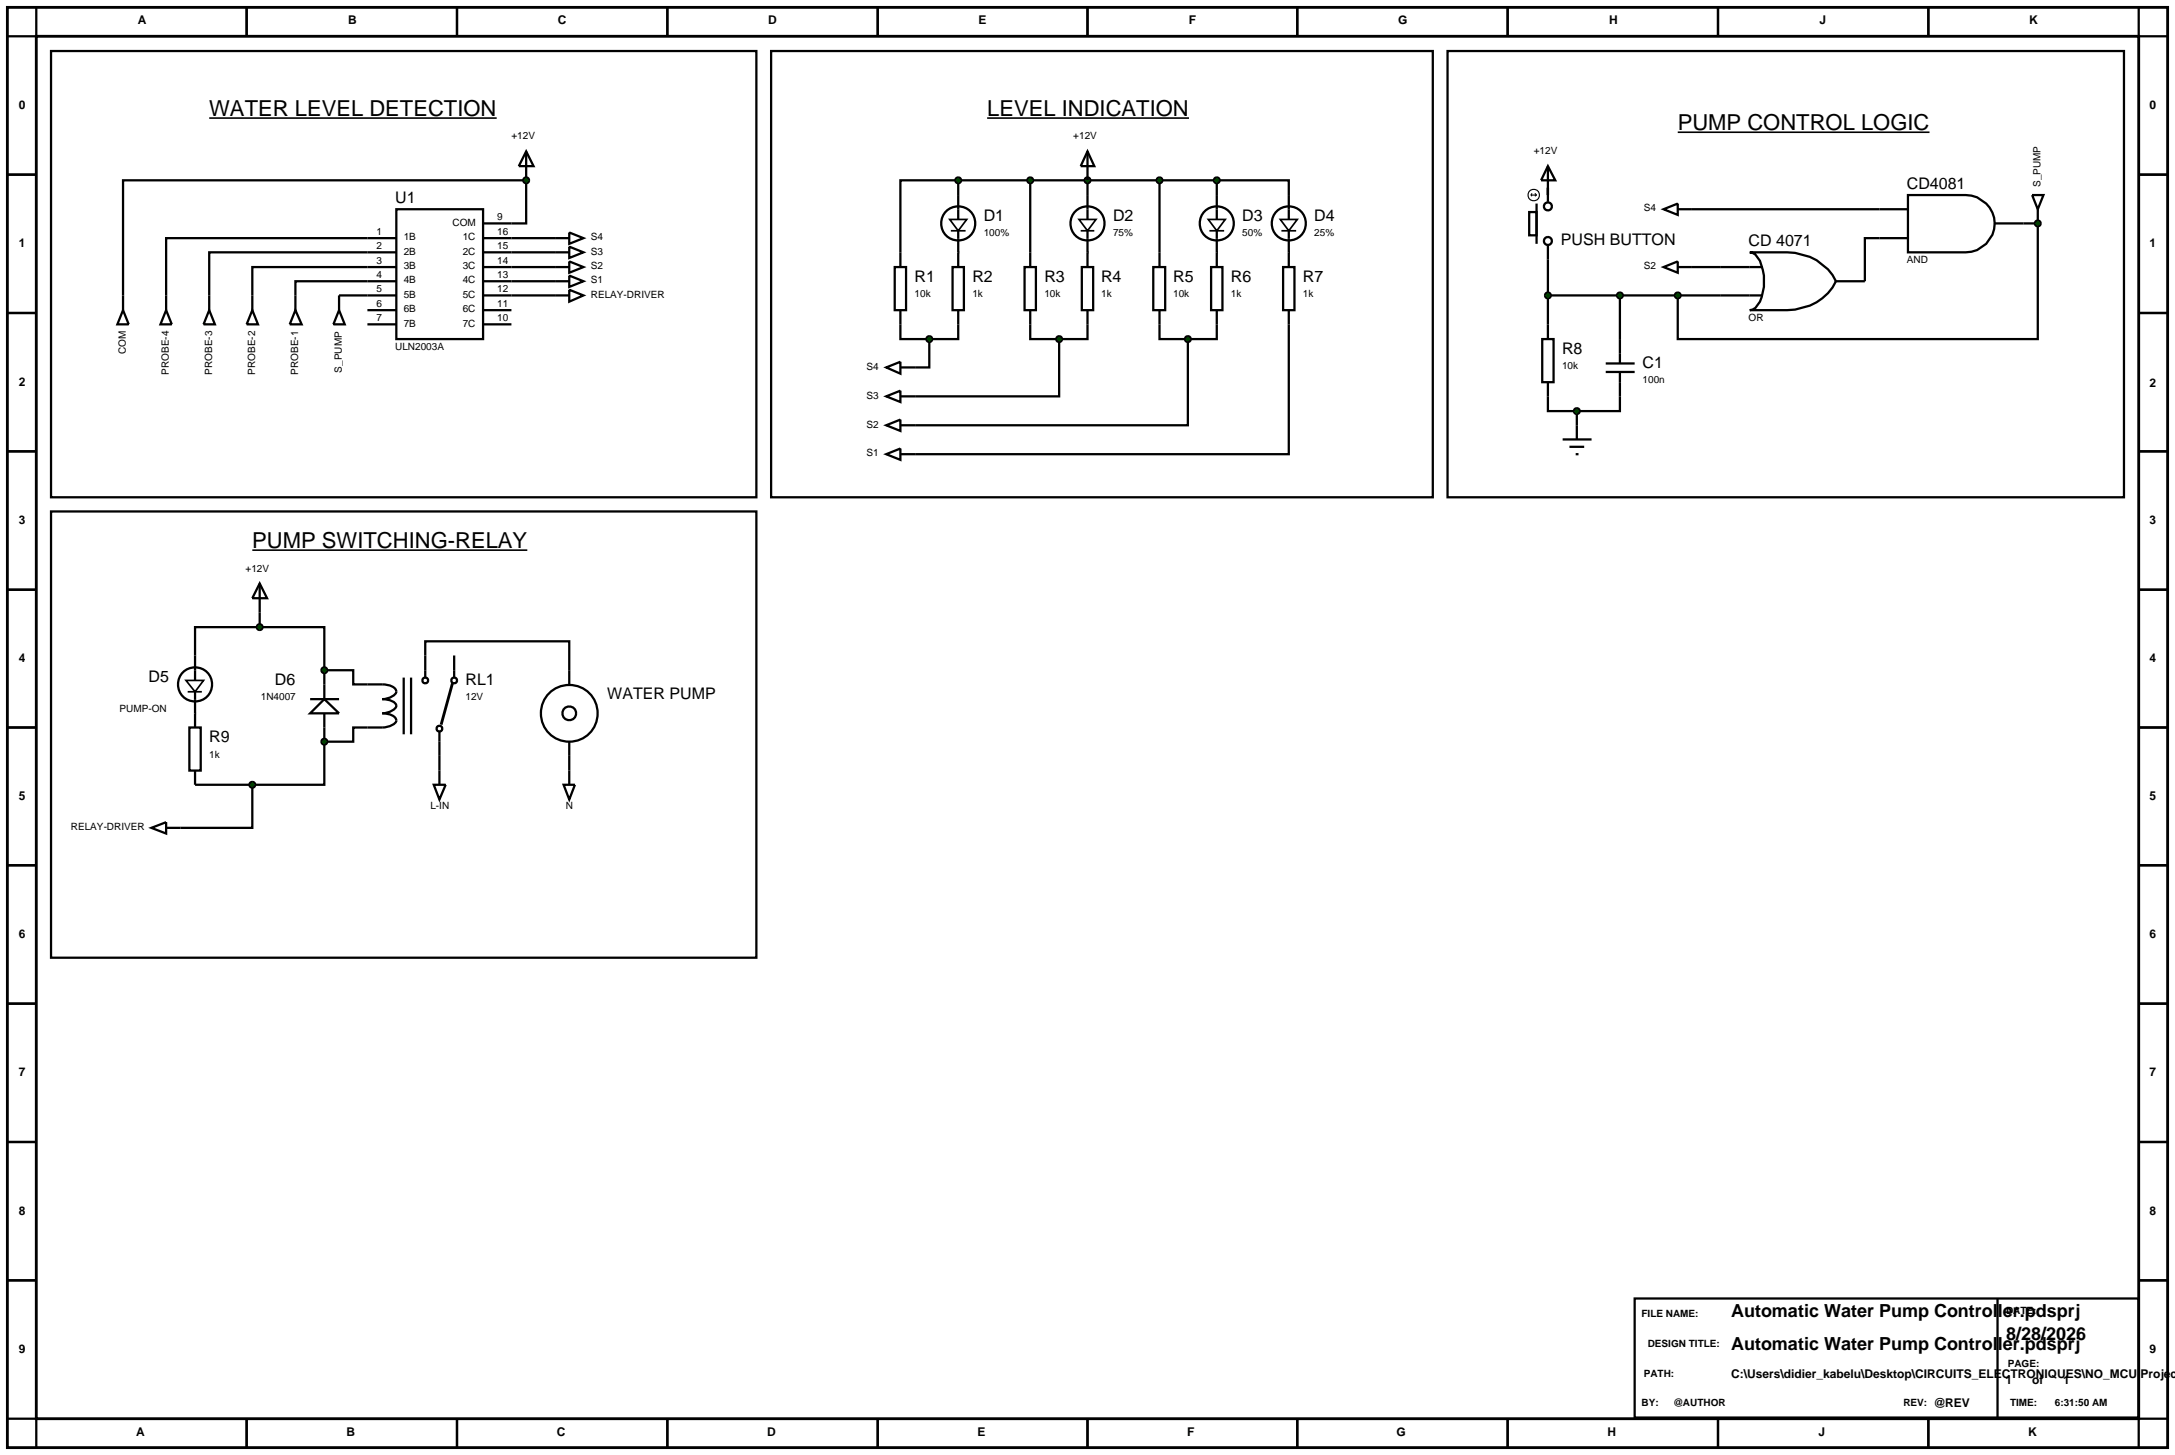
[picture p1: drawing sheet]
<svg xmlns="http://www.w3.org/2000/svg" width="384mm" height="257mm" viewBox="0 0 384 257" stroke-linecap="round" stroke-linejoin="round" font-family="sans-serif">
<path d="M1.3 1.3h381v254h-381zM6.4 6.4h370.8v243.8h-370.8z" fill="none" stroke="#000" stroke-width=".5"/>
<g fill="none" stroke="#000" stroke-width=".4">
<path d="M6.4 1.3v5.1h-5.1M43.5 1.3v5.1M80.6 1.3v5.1M117.7 1.3v5.1M154.8 1.3v5.1M191.8 1.3v5.1M228.8 1.3v5.1M265.9 1.3v5.1M303 1.3v5.1M340.1 1.3v5.1M377.2 1.3v5.1h5.1M1.3 30.8h5.1"/>
<path d="M69.9 36.9h15.3v22.9h-15.3zM85.2 39.4h7.6v-7.6h-71.1v20.3M169 31.8h-10.2v15.3M169 31.8h45.6M169 31.8v6.9M181.7 31.8v15.3M191.8 31.8v6.9M204.5 31.8v15.3M214.6 31.8h12.7v6.9M214.6 31.8v6.9M273 33.1v1.3M298.4 36.9h33.1"/>
<path d="M356.9 39.4h2.5v20.4h-63.5v-7.7M377.2 30.8h5.1M1.3 55.2h5.1M59.8 52.1h10.1M64.8 54.7h5.1M64.8 57.2h5.1M69.9 49.6h-17.8v2.5M69.9 47.1h-25.4v5M69.9 44.5h-33v7.6M69.9 42h-40.6v10.1M85.2 52.1h12.7M85.2 47.1h12.7"/>
<path d="M85.2 42h12.7M85.2 44.5h12.7M85.2 49.6h12.7M85.2 54.7h5M85.2 57.2h5M157.8 47.1h2v7.6h-2zM158.8 54.7v5.1h5.1M163.9 59.8v5h-2.5M168 47.1h2v7.6h-2zM169 54.7v5.1h-5.1M169 40.7v6.4M180.7 47.1h2v7.6h-2z"/>
<path d="M181.7 54.7v5.1h5.1M186.8 59.8v10.1h-25.4M190.8 47.1h2v7.6h-2zM191.8 54.7v5.1h-5M191.8 40.7v6.4M203.4 47.1h2.1v7.6h-2.1zM204.5 54.7v5.1h5M209.5 59.8v15.2h-48.1M213.6 47.1h2v7.6h-2zM214.6 54.7v5.1h-5.1M214.6 40.7v6.4M226.3 47.1h2v7.6h-2z"/>
<path d="M227.3 54.7v25.4h-65.9M227.3 40.7v6.4M273 52.1h30.5M273 45.8v11.4M285.7 52.1v7.7M298.4 47.1h5.1M331.5 42h-2.6v7.6M377.2 55.2h5.1M1.3 79.6h5.1M273 69.9v2.6h5.1M278.1 72.5v2.5M285.7 69.9v2.6h-7.6"/>
<path d="M377.2 79.6h5.1M1.3 104h5.1M45.8 110.6h11.4v7.6M45.8 110.6h-11.4v5M45.8 108v2.6M57.2 118.2h5.1v2.5h2.5M57.2 118.2v2.5M75 115.6v-2.5h25.4v5.1M377.2 104h5.1M1.3 128.3h5.1M34.4 138.4h10.1M44.5 138.4v7.6h-12.7"/>
<path d="M57.2 130.8v7.6h-12.7M57.2 128.3v2.5M64.8 128.3h-2.5v2.5h-5.1M77.5 133.3v2.6M100.4 133.3v2.6M377.2 128.3h5.1M1.3 152.6h5.1M377.2 152.6h5.1M1.3 177h5.1M377.2 177h5.1M1.3 201.4h5.1M377.2 201.4h5.1"/>
<path d="M1.3 225.8h5.1M288.3 229h88.9v21h-88.9zM352.3 229v21M377.2 225.8h5.1M1.3 250.2h5.1v5.1M43.5 250.2v5.1M80.6 250.2v5.1M117.7 250.2v5.1M154.8 250.2v5.1M191.8 250.2v5.1M228.8 250.2v5.1M265.9 250.2v5.1"/>
<path d="M303 250.2v5.1M340.1 250.2v5.1M382.3 250.2h-5.1v5.1"/>
<circle cx="169" cy="39.4" r="3"/>
<circle cx="191.8" cy="39.4" r="3"/>
<circle cx="214.6" cy="39.4" r="3"/>
<circle cx="227.3" cy="39.4" r="3"/>
</g>
<path d="M167.5 38.7h3l-1.5 2zM190.3 38.7h3l-1.5 2zM213.1 38.7h3l-1.5 2zM225.8 38.7h3l-1.5 2zM167.7 40.7h2.6M190.6 40.7h2.4M213.3 40.7h2.6M226 40.7h2.6" fill="none" stroke="#000" stroke-width=".3"/>
<g fill="#004000" stroke="#000" stroke-width=".4">
<path d="M191.5 31.4l.3-.1-.5 .5zM191.8 31.3l.4 .2 .1 .3zM192.3 31.8l-.1 .3-.4 .2zM191.3 31.8l.5 .5-.4-.2z"/>
<path d="M214.3 31.4l.3-.1-.5 .5zM214.6 31.3l.4 .2 .1 .3zM215.1 31.8l-.1 .3-.4 .2zM214.1 31.8l.5 .5-.4-.2z"/>
<path d="M204.2 31.4l.3-.1-.5 .5zM204.5 31.3l.4 .2 .1 .3zM205 31.8l-.1 .3-.4 .2zM204 31.8l.5 .5-.4-.2z"/>
<path d="M181.4 31.4l.3-.1-.5 .5zM181.7 31.3l.3 .1 .2 .4zM182.2 31.8l-.2 .4-.3 .1zM181.2 31.8l.5 .5-.4-.2z"/>
<path d="M168.7 31.4l.3-.1-.5 .5zM169 31.3l.3 .1 .2 .4zM169.5 31.8l-.2 .4-.3 .1zM168.5 31.8l.5 .5-.3-.1z"/>
</g>
<g fill="#004000">
<path d="M191.8 31.3l.5 .5-.5 .5-.5-.5z"/>
<path d="M214.6 31.3l.5 .5-.5 .5-.5-.5z"/>
<path d="M204.5 31.3l.5 .5-.5 .5-.5-.5z"/>
<path d="M181.7 31.3l.5 .5-.5 .5-.5-.5z"/>
<path d="M169 31.3l.5 .5-.5 .5-.5-.5z"/>
</g>
<g fill="none" stroke="#000" stroke-width=".4">
<path d="M92.8 26.7l1.3 2.6h-2.6zM92.8 26.7v5.1M29.3 54.7l1 2.5h-2zM29.3 52.1v2.6M36.9 54.7l1 2.5h-2zM36.9 52.1v2.6M44.5 54.7l1 2.5h-2zM44.5 52.1v2.6M52.1 54.7l1.1 2.5h-2.1zM52.1 52.1v2.6M59.8 54.7l1 2.5h-2zM59.8 52.1v2.6"/>
<path d="M156.3 64.8l2.5-1v2.1zM158.8 64.8h2.6M34.4 115.6v4.4M45.8 102.9l1.3 2.6h-2.6zM45.8 102.9v5.1M71.2 119.5v10M72.5 119.5v10M75 115.6v3.9M80.1 115.6v3.9M33.4 128.3h2v7.6h-2zM34.4 122v6.3M34.4 135.9v2.5"/>
<path d="M54.7 125.8l2.5-2.5 2.6 2.5zM54.7 123.3h5.1M57.2 120.7v2.6M57.2 125.8v2.5M64.8 120.7a8.4 8.4 0 0 1 4.3 .4 .9 .9 0 0 1 .8 .8 .9 .9 0 0 1-.8 .9l-1.1 .4-.6 .1a3.2 3.2 0 0 1 2.4 .9 .88 .88 0 0 1-.7 1.1l-1.1 .4-.6 .1a2.98 2.98 0 0 1 2.4 .9 .85 .85 0 0 1-.7 1.2 7.4 7.4 0 0 1-4.3 .4M77.5 129v4.3"/>
<circle cx="34.4" cy="120.7" r="3"/>
<circle cx="75" cy="120" r=".51"/>
<circle cx="77.5" cy="128.5" r=".51"/>
<circle cx="80.1" cy="120" r=".51"/>
</g>
<path d="M36.9 20.8h50.7" fill="none" stroke="#000" stroke-width=".29"/>
<path d="M32.8 120h3.1l-1.5 2zM33.1 122h2.5" fill="none" stroke="#000" stroke-width=".3"/>
<path d="M79.8 120.5l-2 7.3" fill="none" stroke="#000" stroke-width=".5"/>
<path d="M56.8 130.5l.4-.2-.5 .5zM57.2 130.3l.4 .2 .1 .3zM57.2 131.3l.5-.5-.1 .3zM56.7 130.8l.5 .5-.3-.1z" fill="#004000" stroke="#000" stroke-width=".4"/>
<path d="M56.7 130.8l.5-.5 .5 .5-.5 .5z" fill="#004000"/>
<g fill="none" stroke="#000" stroke-width=".4">
<path d="M269.7 37.4h1.3v4.1h-1.3zM271 35.9v7.1M273 29.3l1.3 2.5h-2.5zM273 29.3v6.3M293.4 36.9l2.5-1v2zM295.9 36.9h2.5M331.5 36.9h5M336.5 34.4h10.2a5.1 5.1 0 0 1 5.1 5.1 5.1 5.1 0 0 1-5.1 5h-10.2zM351.8 39.4h5.1M272 59.8h2v7.6h-2zM273 43.3v2.5M273 57.2v2.6"/>
<path d="M293.4 47.1l2.5-1v2zM295.9 47.1h2.5M303.5 47.1h7.4M303.5 52.1h7.4M308.6 44.5h6.6a9.3 9.3 0 0 1 8.6 5.1 9.3 9.3 0 0 1-8.6 5.1h-6.6l.5-.1a4.8 4.8 0 0 0 2-4v-2l-.7-2.6-.8-1.1-.5-.3zM323.8 49.6h5.1M331.5 42h5M273 67.4v2.5M275.6 77.5h5.1M276.8 78.8h2.6M278.1 75v2.5M277.9 80.1h.5"/>
<circle cx="273" cy="36.4" r=".7"/>
<circle cx="273" cy="42.5" r=".7"/>
</g>
<g fill="none" stroke="#000" stroke-width=".2">
<path d="M270 34.4h1M270 34.4l.2 .2M270.2 34.1l-.2 .3M270.7 34.1l.3 .3M271 34.4l-.3 .2"/>
<circle cx="270.5" cy="34.4" r="1.01"/>
</g>
<path d="M272.6 51.8l.4-.2-.5 .5zM273 51.6l.3 .1 .2 .4zM273 52.6l.5-.5-.2 .4zM272.5 52.1l.5 .5-.4-.2z" fill="#004000" stroke="#000" stroke-width=".4"/>
<path d="M272.5 52.1l.5-.5 .5 .5-.5 .5z" fill="#004000"/>
<path d="M358.4 34.4h2l-1 2.5zM359.4 36.9v2.5M285.7 59.8v4.3M283.2 65.6h5.1M283.2 64.1h5.1M285.7 65.6v4.3" fill="none" stroke="#000" stroke-width=".4"/>
<path d="M277.8 72.1l.3-.1-.5 .5zM278.1 72l.4 .2 .1 .3zM278.6 72.5l-.1 .3-.4 .2zM277.6 72.5l.5 .5-.4-.2z" fill="#004000" stroke="#000" stroke-width=".4"/>
<path d="M278.1 72l.5 .5-.5 .5-.5-.5z" fill="#004000"/>
<g fill="none" stroke="#000" stroke-width=".4">
<path d="M100.4 118.2v2.5M76.5 138.4h2.1l-1.1 2.6zM77.5 135.9v2.5M99.4 138.4h2l-1 2.6zM100.4 130.8v2.5M100.4 135.9v2.5"/>
<circle cx="100.4" cy="125.8" r="5"/>
<circle cx="100.4" cy="125.8" r="1.21"/>
</g>
<g fill="#004000" stroke="#000" stroke-width=".4">
<path d="M285.3 51.8l.4-.2-.5 .5zM285.7 51.6l.3 .1 .2 .4zM285.7 52.6l.5-.5-.2 .4zM285.2 52.1l.5 .5-.4-.2z"/>
<path d="M295.5 51.8l.4-.2-.5 .5zM295.9 51.6l.3 .1 .2 .4zM295.9 52.6l.5-.5-.2 .4zM295.4 52.1l.5 .5-.3-.1z"/>
<path d="M359 39.1l.4-.2-.5 .5zM359.4 38.9l.3 .1 .2 .4zM359.4 39.9l.5-.5-.2 .4zM358.9 39.4l.5 .5-.3-.1z"/>
</g>
<g fill="#004000">
<path d="M285.2 52.1l.5-.5 .5 .5-.5 .5z"/>
<path d="M295.4 52.1l.5-.5 .5 .5-.5 .5z"/>
<path d="M358.9 39.4l.5-.5 .5 .5-.5 .5z"/>
</g>
<path d="M21.7 54.7l1 2.5h-2zM21.7 52.1v2.6" fill="none" stroke="#000" stroke-width=".4"/>
<path d="M92.5 31.4l.3-.1-.5 .5zM92.8 31.3l.3 .1 .2 .4zM93.3 31.8l-.2 .4-.3 .1zM92.3 31.8l.5 .5-.3-.1z" fill="#004000" stroke="#000" stroke-width=".4"/>
<path d="M92.8 31.3l.5 .5-.5 .5-.5-.5z" fill="#004000"/>
<g fill="none" stroke="#000" stroke-width=".4">
<path d="M9 9h124.4v78.7h-124.4zM136 9h116.7v78.7h-116.7zM97.9 42h2.5M97.9 44.5h2.5M97.9 47.1h2.5M97.9 49.6h2.5M97.9 52.1h2.5M100.4 41l2.5 1-2.5 1zM100.4 43.5l2.5 1-2.5 1zM100.4 46.1l2.5 1-2.5 1zM100.4 48.6l2.5 1-2.5 1zM100.4 51.1l2.5 1-2.5 1.1z"/>
<path d="M156.3 75l2.5-1v2zM156.3 69.9l2.5-1v2zM158.8 75h2.6M158.8 69.9h2.6M156.3 80.1l2.5-1v2zM158.8 80.1h2.6"/>
</g>
<path d="M174.1 20.8h35.6" fill="none" stroke="#000" stroke-width=".29"/>
<g fill="#004000" stroke="#000" stroke-width=".4">
<path d="M163.6 59.4l.3-.1-.5 .5zM163.9 59.3l.3 .1 .2 .4zM163.9 60.3l.5-.5-.2 .4zM163.4 59.8l.5 .5-.3-.1z"/>
<path d="M186.5 59.4l.3-.1-.5 .5zM186.8 59.3l.4 .2 .1 .3zM187.3 59.8l-.1 .3-.4 .2zM186.3 59.8l.5 .5-.3-.1z"/>
<path d="M209.2 59.4l.3-.1-.5 .5zM209.5 59.3l.3 .1 .2 .4zM209.5 60.3l.5-.5-.2 .4zM209 59.8l.5 .5-.4-.2z"/>
</g>
<g fill="#004000">
<path d="M163.9 59.3l.5 .5-.5 .5-.5-.5z"/>
<path d="M186.3 59.8l.5-.5 .5 .5-.5 .5z"/>
<path d="M209.5 59.3l.5 .5-.5 .5-.5-.5z"/>
</g>
<path d="M295.9 23.3h44.4M44.5 97h48.5" fill="none" stroke="#000" stroke-width=".29"/>
<path d="M255.3 9h119.3v78.7h-119.3zM9 90.2h124.4v78.7h-124.4z" fill="none" stroke="#000" stroke-width=".4"/>
<g fill="#004000" stroke="#000" stroke-width=".4">
<path d="M56.8 117.9l.4-.2-.5 .5zM57.2 117.7l.4 .2 .1 .3zM57.2 118.7l.5-.5-.1 .3zM56.7 118.2l.5 .5-.3-.1z"/>
<path d="M45.4 110.3l.4-.2-.5 .5zM45.8 110.1l.4 .2 .1 .3zM45.8 111.1l.5-.5-.1 .3zM45.3 110.6l.5 .5-.3-.1z"/>
</g>
<g fill="#004000">
<path d="M56.7 118.2l.5-.5 .5 .5-.5 .5z"/>
<path d="M45.3 110.6l.5-.5 .5 .5-.5 .5z"/>
</g>
<path d="M26.7 146l2.6-1v2zM29.3 146h2.5" fill="none" stroke="#000" stroke-width=".4"/>
<path d="M44.1 138.1l.4-.2-.5 .5zM44.5 137.9l.4 .2 .1 .3zM44.5 138.9l.5-.5-.1 .3zM44 138.4l.5 .5-.3-.1z" fill="#004000" stroke="#000" stroke-width=".4"/>
<path d="M44 138.4l.5-.5 .5 .5-.5 .5z" fill="#004000"/>
<path d="M191.8 26.7l1.2 2.6h-2.4zM191.8 26.7v5.1" fill="none" stroke="#000" stroke-width=".4"/>
<g font-size="3.9">
<text x="36.9" y="20.4">WATER LEVEL DETECTION</text>
<text x="174.1" y="20.4">LEVEL INDICATION</text>
<text x="295.9" y="22.9">PUMP CONTROL LOGIC</text>
<text x="44.5" y="96.6">PUMP SWITCHING-RELAY</text>
</g>
<g font-size="3.2">
<text x="305.3" y="232.3">Automatic Water Pump Controller.pdsprj</text>
<text x="305.3" y="238.1">Automatic Water Pump Controller.pdsprj</text>
<text x="353.8" y="236.3">8/28/2026</text>
</g>
<g font-size="2.8">
<text x="69.7" y="35.8">U1</text>
<text x="336.3" y="33.3">CD4081</text>
<text x="173.5" y="39">D1</text>
<text x="196.3" y="39">D2</text>
<text x="219.1" y="39">D3</text>
<text x="231.8" y="39">D4</text>
<text x="275.3" y="43.3">PUSH BUTTON</text>
<text x="308.4" y="43.4">CD 4071</text>
<text x="161.3" y="49.7">R1</text>
<text x="171.5" y="49.7">R2</text>
<text x="184.2" y="49.7">R3</text>
<text x="194.2" y="49.7">R4</text>
<text x="206.9" y="49.7">R5</text>
<text x="217.1" y="49.7">R6</text>
<text x="229.8" y="49.7">R7</text>
<text x="275.5" y="62.4">R8</text>
<text x="289.7" y="64.9">C1</text>
<text x="26.2" y="120.3">D5</text>
<text x="48.5" y="120.8">D6</text>
<text x="82.1" y="120.8">RL1</text>
<text x="107.1" y="123.3">WATER PUMP</text>
<text x="36.9" y="130.9">R9</text>
</g>
<g font-size="2.1">
<text x="24.3" y="4.2">A</text>
<text x="61.4" y="4.2">B</text>
<text x="98.4" y="4.2">C</text>
<text x="135.5" y="4.2">D</text>
<text x="172.6" y="4.2">E</text>
<text x="209.7" y="4.2">F</text>
<text x="246.6" y="4.2">G</text>
<text x="283.8" y="4.2">H</text>
<text x="320.9" y="4.2">J</text>
<text x="357.9" y="4.2">K</text>
<text x="3.3" y="19.2">0</text>
<text x="379.1" y="19.2">0</text>
<text x="3.3" y="43.6">1</text>
<text x="379.1" y="43.6">1</text>
<text x="3.3" y="68">2</text>
<text x="379.1" y="68.2">2</text>
<text x="3.3" y="92.4">3</text>
<text x="379.1" y="92.4">3</text>
<text x="3.3" y="116.8">4</text>
<text x="379.1" y="116.8">4</text>
<text x="3.3" y="141">5</text>
<text x="379.1" y="141">5</text>
<text x="3.3" y="165.4">6</text>
<text x="379.1" y="165.4">6</text>
<text x="3.3" y="189.8">7</text>
<text x="379.1" y="189.8">7</text>
<text x="3.3" y="214.2">8</text>
<text x="379.1" y="214.2">8</text>
<text x="3.3" y="238.6">9</text>
<text x="379.1" y="238.6">9</text>
<text x="305.3" y="243">C:\Users\didier_kabelu\Desktop\CIRCUITS_ELECTRONIQUES\NO_MCU Project</text>
<text x="353.7" y="244">1</text>
<text x="358.4" y="244">of</text>
<text x="363.9" y="244">1</text>
<text x="341" y="248.1">@REV</text>
<text x="24" y="253.3">A</text>
<text x="61.1" y="253.3">B</text>
<text x="98.2" y="253.3">C</text>
<text x="135.3" y="253.3">D</text>
<text x="172.4" y="253.3">E</text>
<text x="209.4" y="253.3">F</text>
<text x="246.3" y="253.3">G</text>
<text x="283.5" y="253.3">H</text>
<text x="320.7" y="253.3">J</text>
<text x="357.7" y="253.3">K</text>
</g>
<g font-size="1.8">
<text x="90.2" y="24.6">+12V</text>
<text x="189.3" y="24.6">+12V</text>
<text x="270.5" y="27.1">+12V</text>
<text x="359.9" y="33" transform="rotate(-90 359.9 33)">S_PUMP</text>
<text x="66.4" y="41.4">1</text>
<text x="79.8" y="39.8">COM</text>
<text x="87.7" y="41.4">16</text>
<text x="87.7" y="38.8">9</text>
<text x="173.5" y="41.7">100%</text>
<text x="196.3" y="41.7">75%</text>
<text x="219.1" y="41.7">50%</text>
<text x="231.8" y="41.7">25%</text>
<text x="289.9" y="37.3">S4</text>
<text x="66.4" y="43.9">2</text>
<text x="66.4" y="46.5">3</text>
<text x="71.2" y="42.4">1B</text>
<text x="71.2" y="44.9">2B</text>
<text x="71.2" y="47.5">3B</text>
<text x="81.6" y="42.4">1C</text>
<text x="81.6" y="44.9">2C</text>
<text x="81.6" y="47.5">3C</text>
<text x="87.7" y="43.9">15</text>
<text x="87.7" y="46.5">14</text>
<text x="104.2" y="42.4">S4</text>
<text x="104.2" y="44.9">S3</text>
<text x="104.2" y="47.5">S2</text>
<text x="289.9" y="47.5">S2</text>
<text x="336.3" y="46.4">AND</text>
<text x="66.4" y="49">4</text>
<text x="66.4" y="51.5">5</text>
<text x="71.2" y="50">4B</text>
<text x="71.2" y="52.5">5B</text>
<text x="81.6" y="50">4C</text>
<text x="81.6" y="52.5">5C</text>
<text x="87.7" y="49">13</text>
<text x="87.7" y="51.5">12</text>
<text x="104.2" y="50">S1</text>
<text x="104.2" y="52.5">RELAY-DRIVER</text>
<text x="161.3" y="52.4">10k</text>
<text x="171.5" y="52.4">1k</text>
<text x="184.2" y="52.4">10k</text>
<text x="194.2" y="52.4">1k</text>
<text x="206.9" y="52.4">10k</text>
<text x="217.1" y="52.4">1k</text>
<text x="229.8" y="52.4">1k</text>
<text x="66.4" y="54.1">6</text>
<text x="66.4" y="56.6">7</text>
<text x="71.2" y="55.1">6B</text>
<text x="71.2" y="57.6">7B</text>
<text x="81.6" y="55.1">6C</text>
<text x="81.6" y="57.6">7C</text>
<text x="87.7" y="54.1">11</text>
<text x="87.7" y="56.6">10</text>
<text x="308.4" y="56.6">OR</text>
<text x="22.2" y="62.5" transform="rotate(-90 22.2 62.5)">COM</text>
<text x="60.3" y="65.7" transform="rotate(-90 60.3 65.7)">S_PUMP</text>
<text x="69.7" y="61.7">ULN2003A</text>
<text x="152.8" y="65.2">S4</text>
<text x="275.5" y="65.1">10k</text>
<text x="29.8" y="66.1" transform="rotate(-90 29.8 66.1)">PROBE-4</text>
<text x="37.4" y="66.1" transform="rotate(-90 37.4 66.1)">PROBE-3</text>
<text x="45" y="66.1" transform="rotate(-90 45 66.1)">PROBE-2</text>
<text x="52.6" y="66.1" transform="rotate(-90 52.6 66.1)">PROBE-1</text>
<text x="152.8" y="70.3">S3</text>
<text x="289.7" y="67.6">100n</text>
<text x="152.8" y="75.4">S2</text>
<text x="152.8" y="80.5">S1</text>
<text x="43.3" y="100.8">+12V</text>
<text x="21.1" y="125.5">PUMP-ON</text>
<text x="46" y="123.5">1N4007</text>
<text x="82.1" y="123.5">12V</text>
<text x="36.9" y="133.6">1k</text>
<text x="75.9" y="142.6">L-IN</text>
<text x="99.8" y="142.6">N</text>
<text x="12.5" y="146.4">RELAY-DRIVER</text>
<text x="289.5" y="232.2">FILE NAME:</text>
<text x="353.8" y="231.7">DATE:</text>
<text x="290.6" y="237.5">DESIGN TITLE:</text>
<text x="289.9" y="242.8">PATH:</text>
<text x="354.1" y="241.1">PAGE:</text>
<text x="289.5" y="247.9">BY:</text>
<text x="295.1" y="247.9">@AUTHOR</text>
<text x="335.7" y="247.9">REV:</text>
<text x="354.5" y="247.9">TIME:</text>
<text x="362.4" y="247.9">6:31:50 AM</text>
</g>
</svg>
